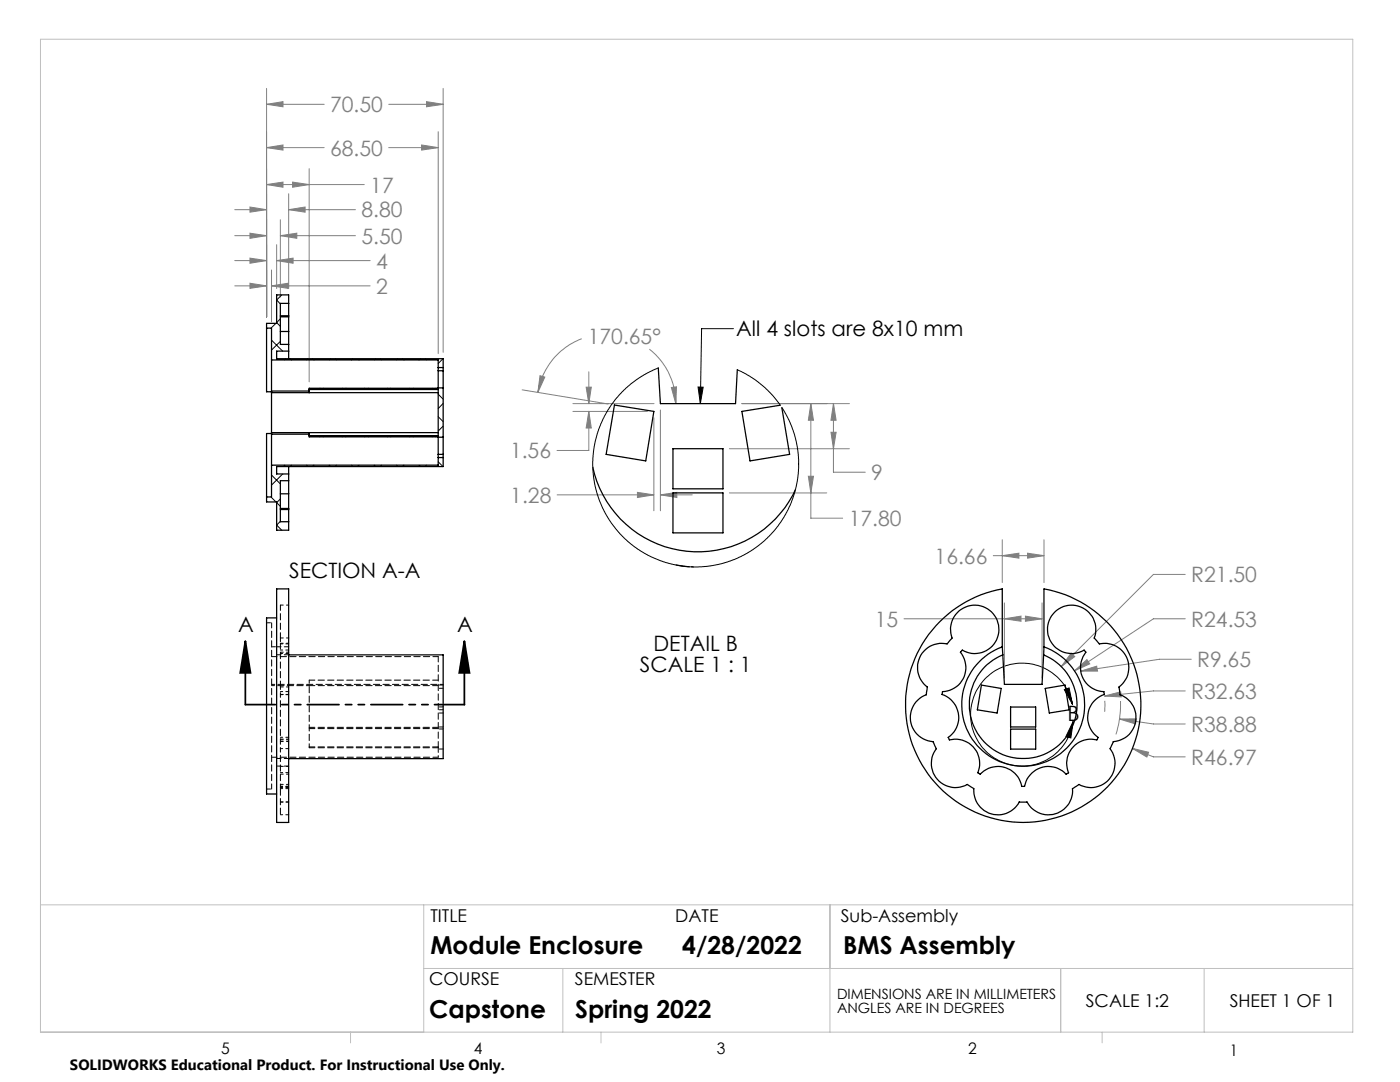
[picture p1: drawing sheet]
<svg xmlns="http://www.w3.org/2000/svg" width="279mm" height="216mm" viewBox="0 0 279 216" stroke-linecap="round" stroke-linejoin="round" font-family="sans-serif">
<path d="M139.3 77.2l1 .1-.5 3.2zM146.4 65.6h-6.4l-.2 14.9M212.4 137.6l1-.3 .6 3.2zM214 140.5a10.3 10.3 0 0 0-16-6.2 10.3 10.3 0 0 0 .7 17.2 10.3 10.3 0 0 0 15.5-7.5M214.2 144l-.5 3.2-1-.2z" fill="none" stroke="#000" stroke-width=".2"/>
<path d="M49 127.9l1 6.4h-2.1zM49 127.9v12.7M92.7 127.9l1 6.4h-2zM92.7 127.9v12.7" fill="none" stroke="#000" stroke-width=".35"/>
<g fill="none" stroke="#808080" stroke-width=".2">
<path d="M53.2 17.6v45.7M88.4 17.6v52.7M53.2 36.8l3.3-.5v1.1zM53.2 29.5l3.3-.6v1.1zM53.2 20.8l3.3-.5v1zM53.2 36.8h19.5M53.2 29.5h11.5M53.2 20.8h11.5M57.6 38.7v18.9M58.4 36.3l3.3 .5-3.3 .6zM61.7 33.7v42.5M77.6 29.5h9.9"/>
<path d="M77.6 20.8h10.8M84.1 28.9l3.4 .6-3.4 .5zM85.1 20.3l3.3 .5-3.3 .5zM87.5 26.3v44.3M46.8 57h6.4M46.8 52h6.4M46.8 47h6.4M46.8 41.8h6.4M49.9 56.5l3.3 .5-3.3 .5zM49.9 51.5l3.3 .5-3.3 .5zM49.9 46.5l3.3 .5-3.3 .6zM49.9 41.3l3.3 .5-3.3 .5z"/>
<path d="M54.2 57l3.3-.5v1zM54.2 53.9v10.3M54.2 57h19.7M55.2 52l3.3-.5v1zM55.2 48.8v8.8M55.2 52h18.7M56 47l3.2-.5v1.1zM56 43.9v15.4M56 47h14.9M57.6 41.8l3.3-.5v1zM57.6 41.8h13.3M104.2 77.8l17.2 2.8"/>
<path d="M107.8 75l.9 .2-1.3 3.1zM116.1 67.6a13.7 13.7 0 0 0-8.7 10.7M117 77.3h1l-.5 3.2zM117.5 74.2v6.3M129.6 69.7a13.7 13.7 0 0 1 5.3 10.8M134 77.3l1-.1-.1 3.3zM111.2 98.7h19.3M114.3 80.5h16.2M114.3 82.1h14.9M117.5 82.1l.5 3.3h-1zM117.5 82.1v7.8h-6.3M127.2 98.2l3.3 .5-3.3 .6z"/>
<path d="M130.5 83.4v18.5M131.8 98.7l3.3-.5v1.1zM131.8 81.8v20.1M131.8 98.7h6.3M145.6 89.5h23.9M145.6 98.4h19.4M148.1 80.5h21.4M161.3 95h1l-.5 3.4zM161.8 80.5l.5 3.4h-1zM161.8 80.5v22.9h6.4M165.8 86.3h1.1l-.6 3.2zM166.3 80.5l.6 3.4h-1.1z"/>
<path d="M166.3 80.5v13.7h6.4M198.2 110.9h10.2M200 110.9l3.3-.5v1zM200 107.7v8.5M205.1 110.4l3.3 .5-3.3 .5zM208.4 107.7v8.5M236.5 114.6h-6.3l-18.4 18.4M180.4 123.5h27.6M200.4 123.5l3.4-.6v1.1zM200.4 120.3v15M204.6 122.9l3.4 .6-3.4 .5zM208 120.3v15"/>
<path d="M213.8 130.3l.7 .7-2.7 2zM214.5 133.8l2.4-2.2 .6 .9zM215.7 133.9l3.2-1 .1 1zM220.4 138.9l3.3-.9 .1 1.1zM220.5 139.8v2.2M223.6 139.9a19.9 19.9 0 0 1-.9 6.6M236.5 123.5h-6.3l-15.7 10.3M236.5 137.9h-6.3l-9.8 1M237.7 131.6h-6.3l-15.7 2.3M223.4 143.5l3.4-.1-.2 1.1zM223.4 143.5l6.8 1h6.3M226 149.3l3.2 .8-.3 1z"/>
<path d="M226 149.3l4.2 1.7h6.3"/>
</g>
<path d="M92.7 140.6h-43.7" fill="none" stroke="#000" stroke-width=".35" stroke-dasharray="6.3 1.3 1.3 1.3 1.3 1.3" stroke-dashoffset=".4"/>
<path d="M8.1 7.8h261.9v198.2h-261.9zM8.1 180.6h261.9M84.6 180.6v25.4M84.6 193.3h185.4M112.3 193.3v12.7M165.6 180.6v25.4M211.7 193.3v12.7M240.3 193.3v12.7M70 206v2.1M119.9 206v2.1M220 206v2.1" fill="none" stroke="#c0c0c0" stroke-width=".2"/>
<g fill="#000">
<path d="M92.7 127.9l1 6.4h-2zM49 127.9l1 6.4h-2.1z"/>
<path d="M212.4 137.6l1-.3 .6 3.2zM214.2 144l-.5 3.2-1-.2zM139.3 77.2l1 .1-.5 3.2z"/>
</g>
<path d="M213.8 130.3l-2 2.7 2.7-2zM214.5 133.8l3-1.3-.6-.9zM215.7 133.9h3.3l-.1-1zM220.4 138.9l3.4 .2-.1-1.1zM223.4 143.5l3.2 1 .2-1.1zM226 149.3l2.9 1.8 .3-1zM200 110.9l3.3-.5v1zM205.1 110.4l3.3 .5-3.3 .5zM204.6 122.9l3.4 .6-3.4 .5zM200.4 123.5l3.4-.6v1.1zM49.9 56.5l3.3 .5-3.3 .5zM54.2 57l3.3-.5v1zM49.9 51.5l3.3 .5-3.3 .5zM55.2 52l3.3-.5v1zM49.9 46.5l3.3 .5-3.3 .6zM56 47l3.2-.5v1.1zM49.9 41.3l3.3 .5-3.3 .5zM57.6 41.8l3.3-.5v1zM53.2 36.8l3.3-.5v1.1zM58.4 36.3l3.3 .5-3.3 .6zM53.2 29.5l3.3-.6v1.1zM84.1 28.9l3.4 .6-3.4 .5zM53.2 20.8l3.3-.5v1zM85.1 20.3l3.3 .5-3.3 .5zM134 77.3l1-.1-.1 3.3zM107.8 75l.9 .2-1.3 3.1zM117 77.3h1l-.5 3.2zM117.5 82.1l.5 3.3h-1zM127.2 98.2l3.3 .5-3.3 .6zM131.8 98.7l3.3-.5v1.1zM166.3 80.5l.6 3.4h-1.1zM165.8 86.3h1.1l-.6 3.2zM161.8 80.5l.5 3.4h-1zM161.3 95h1l-.5 3.4z" fill="#808080"/>
<g fill="none" stroke="#000" stroke-width=".25">
<path d="M53.2 65.5v12.7h1M53.2 65.5h1v6.3M54.2 71.8v6.2M54.2 78v8.6M54.2 71.8h33.3v5.7h-25.8v.9M54.2 78.4h33.3M54.2 78h7.5M56 66.1h1.6M56 63h1.6M56 63.2h1.6M57.6 70.1v1.5M57.6 66.1v2.6"/>
<path d="M57.6 60.5v2.5M57.6 63v.2M57.6 63.2v2.9M57.6 60.5v-1.7h-2.4v5.7h-2v1M57.6 70.1h-2.4v1.5h33.2v21.5h-33.2v1.5h2.4M57.6 68.7v1.4M57.6 60.5h-1.6v8.2h1.6M61.7 77.7h25.8v9.2h-25.8M87.5 77.4h.9M87.5 74h.9M87.5 73.3h.9M131.4 73.4l.4 7.1h15l.3-6.7"/>
<path d="M53.2 99.2v1h2v5.6h2.4v-1.7M54.2 86.5h-1v12.7M54.2 86.6v6.2M54.2 92.8v6.4h-1M54.2 86.6h7.5M54.2 86.3h33.3M56 98.5h1.6M57.6 95.9v2.6M57.6 93.1v1.5M57.6 98.5v3M57.6 94.6v1.3M57.6 95.9h-1.6v8.2h1.6"/>
<path d="M61.7 86.3v.9h25.8v5.6h-33.3M87.5 91.3h.9M87.5 90.7h.9M87.5 87.2h.9M118.3 93.3a21.5 21.5 0 0 0 18.6 16.7 21.5 21.5 0 0 0 21.8-12.2M122.6 80.8l7.9 1.3-1.6 9.9-7.9-1.3zM134.3 89.5h10v8h-10zM134.3 98.4h10v7.9h-10zM155.7 80.9l-7.6 1.2 1.6 9.9 7.9-1.3-1.6-9.3M55.2 117.5h2.4v46.6h-2.4zM56 101.7h1.6M56 101.5h1.6"/>
<path d="M57.6 101.7v2.4M57.6 101.5v.2M135 112.7l1.1 .2M136.1 113l1.4 .1M138 113.1h.4M55.2 123.3h-2v35.1h2M57.6 130.7h30.8v20.7h-30.8M191.1 122.2a4.8 4.8 0 0 1 6.5-.3 4.8 4.8 0 0 1 .9 6.5 4.8 4.8 0 0 1-6.4 1.3l-.4 .4a4.9 4.9 0 0 1 .6 5.1 4.9 4.9 0 0 1-4.2 2.9l-.1 .5 .5 .1a4.9 4.9 0 0 1 .8 8.5l.1 .4a4.9 4.9 0 0 1 5.8 6.6l.3 .2a5 5 0 0 1 8.5 2.5h.4a5 5 0 0 1 8.4-2.5l.4-.2a4.9 4.9 0 0 1 5.7-6.6l.2-.4a5 5 0 0 1 1.3-8.7l-.1-.4a4.9 4.9 0 0 1-3.6-8l-.3-.4-.5 .3a4.8 4.8 0 0 1-6.8-3.6 4.8 4.8 0 0 1 5.2-5.6 4.8 4.8 0 0 1 4.1 6.5l1 1.2a4.8 4.8 0 0 1 5.5 2.7 4.8 4.8 0 0 1-1.6 5.9l.2 1.5a4.8 4.8 0 0 1 3.2 5.3 4.8 4.8 0 0 1-4.5 4.1l-.7 1.4a4.8 4.8 0 0 1-.2 6.1 4.8 4.8 0 0 1-6 1l-1.3 .9a4.8 4.8 0 0 1-3.4 5 4.8 4.8 0 0 1-5.6-2.4h-1.6a4.8 4.8 0 0 1-5.6 2.4 4.8 4.8 0 0 1-3.5-5l-1.3-.9a4.8 4.8 0 0 1-5.9-1 4.8 4.8 0 0 1-.2-6.1l-.7-1.4a4.8 4.8 0 0 1-4.5-4.1 4.8 4.8 0 0 1 3.2-5.3l.2-1.5a4.8 4.8 0 0 1-1.5-5.9 4.8 4.8 0 0 1 5.4-2.7l1-1.2a4.9 4.9 0 0 1 1.1-5.1zM195.9 136.7l3.9 .7-.8 4.9-3.9-.7zM200 129.1v-11.6a23.5 23.5 0 0 0-15.4 36.1 23.5 23.5 0 0 0 39.2 0 23.5 23.5 0 0 0-15.4-36.1v11.6M200 129.1a12.3 12.3 0 0 0-5.7 18.8 12.3 12.3 0 0 0 19.7 0 12.3 12.3 0 0 0-5.6-18.8M200 129.1l.1 1.6"/>
<path d="M200.1 130.7a10.7 10.7 0 0 0-4.4 16.4 10.7 10.7 0 0 0 17 0 10.7 10.7 0 0 0-4.4-16.4M200.1 130.7l.3 5.9h7.6l.3-5.9M208.4 129.1l-.1 1.6M208.6 137.4l3.9-.7 .9 4.9-4 .7zM201.7 141.1h5v4h-5zM201.7 145.5h5v4h-5z"/>
</g>
<path d="M56 138.6v9.4M61.7 136.8h-7.5M88.5 136.6h-34.3M56 148v1.4" fill="none" stroke="#000" stroke-width=".2" stroke-dasharray="1.3 .6" stroke-dashoffset=".7"/>
<g fill="none" stroke="#000" stroke-width=".2" stroke-dasharray="1.3 .6" stroke-dashoffset=".8">
<path d="M56 128.5h1.6M56 137.1v1.5M56 138.6h1.6M56 138h1.6M56 129.7h1.6M56 130.4h1.6M57.6 137.1h-1.6M57.6 138.6h-1.6M57.6 130.1h-1.6M57.6 127.3h-1.6M57.6 128.4h-1.6M57.6 120.7h-1.6"/>
<path d="M56 149.4h1.6M56 147.1h1.6M56 154.2h1.6M56 157.4h1.6M56 156.9h1.6M56 157.1h1.6M57.6 156.5h-1.6M57.6 148h-1.6M57.6 147.6h-1.6M57.6 154.5h-1.6M57.6 147.5h-1.6M57.6 152.9h-1.6"/>
<path d="M56 162.6h1.6M56 160h1.6M57.6 160h-1.6"/>
</g>
<path d="M56 128.4v8.7M87.5 135.7h-25.8M87.5 136.8h-25.8M87.5 149.2h-25.8M87.5 149h-25.8M87.5 145.4h-25.8M87.5 145.1h-25.8" fill="none" stroke="#000" stroke-width=".2" stroke-dasharray="1.3 .6" stroke-dashoffset=".1"/>
<path d="M56 149.4v7.7M61.7 149v-13.3" fill="none" stroke="#000" stroke-width=".2" stroke-dasharray="1.3 .6" stroke-dashoffset=".6"/>
<path d="M53.2 124.3h1M54.2 129.1h1M56 127.3v1.1M88.5 137.3h-1M88.5 136.7h-1M53.2 157.4h1M88.5 141.6h-1M88.5 142.3h-1M88.5 145.1h-1M88.5 141.1h-1M88.5 145.5h-1M88.5 149.5h-1" fill="none" stroke="#000" stroke-width=".2" stroke-dasharray="1.3 .6" stroke-dashoffset=".5"/>
<path d="M54.2 124.3v33.1M56 120.7v6.6M87.5 131h-33.3M54.2 151.1h33.3M87.5 149v-18" fill="none" stroke="#000" stroke-width=".2" stroke-dasharray="1.3 .6" stroke-dashoffset=".2"/>
<path d="M55.2 129.1h2.4M57.6 130.6h-2.4M55.2 152.9h2.4M55.2 151.3h2.4" fill="none" stroke="#000" stroke-width=".2" stroke-dasharray="1.3 .6" stroke-dashoffset=".4"/>
<path d="M56 157.1v.3M61.7 149.2v-.2M87.5 149v.2" fill="none" stroke="#000" stroke-width=".2" stroke-dasharray="1.3 .6"/>
<path d="M87.5 151.1v-1.9" fill="none" stroke="#000" stroke-width=".2" stroke-dasharray="1.3 .6" stroke-dashoffset=".9"/>
<path d="M56 157.4v5.2" fill="none" stroke="#000" stroke-width=".2" stroke-dasharray="1.3 .6" stroke-dashoffset="-.1"/>
<g fill="none" stroke="#000" stroke-width=".2">
<path d="M56.2 58.8l-1 1.1 .8 .7M54.2 67.9l2.2 2.2M55.1 64.5l-1 1M56 63.6l-.8 .8 .8 .7M56 68.1l-1.8 1.7M57 71.6l-.3 .2M57.9 71.6l.3 .2M61.5 71.6l-.3 .2M62.4 71.6l.3 .2M63.8 77.5l.3 .2M64.5 77.5l-.2 .2M65.9 71.6l-.2 .2"/>
<path d="M66.9 71.6l.2 .2M68.3 77.5l.2 .2M69 77.5l-.2 .2M70.4 71.6l-.2 .2M71.4 71.6l.2 .2M72.8 77.5l.2 .2M73.5 77.5l-.2 .2M74.9 71.6l-.2 .2M75.9 71.6l.2 .2M77.3 77.5l.2 .2M78 77.5l-.2 .2M79.4 71.6l-.2 .2"/>
<path d="M80.4 71.6l.2 .2M81.8 77.5l.2 .2M82.5 77.5l-.3 .2M83.9 71.6l-.3 .2M84.8 71.6l.3 .2M86.3 77.5l.2 .2M87 77.5l-.3 .2M87.5 78.7l.9 1M88.4 71.6l-.9 .9M131.4 73.4l-2.9 1.4-2.6 1.8-2.1 2-1.9 2.3-1.5 2.6-1.2 3.1-.7 3-.2 3.4 .3 3.2 1 3.5 1.4 3 1.8 2.7 1.8 2 2.7 2.2 2.5 1.5 3.1 1.2 3 .6 3.4 .2 2.9-.2 3-.8 3.3-1.4 2.3-1.4 2.2-1.8 2.3-2.6 1.7-2.7 1.3-2.8 .8-3.5 .3-2.3-.2-3.6-.6-3.3-1.2-2.9-1.4-2.4M147.1 73.8l2.5 1.3 2.4 1.7 2.1 2 1.6 2.1M54.1 99.2l1 1"/>
<path d="M54.2 94.8l1.8 1.8M56 99.6l-.8 .7 .8 .7M56.4 94.6l-2.2 2.2M56.7 92.8l.3 .3M58.2 92.8l-.3 .3M61.2 92.8l.3 .3M62.7 92.8l-.3 .3M64.1 86.9l-.3 .3M64.3 86.9l.2 .3M65.7 92.8l.2 .3M67.1 92.8l-.2 .3M68.5 86.9l-.2 .3"/>
<path d="M68.8 86.9l.2 .3M70.2 92.8l.2 .3M71.6 92.8l-.2 .3M73 86.9l-.2 .3M73.3 86.9l.2 .3M74.7 92.8l.2 .3M76.1 92.8l-.2 .3M77.5 86.9l-.2 .3M77.8 86.9l.2 .3M79.2 92.8l.2 .3M80.6 92.8l-.2 .3M82 86.9l-.2 .3"/>
<path d="M82.2 86.9l.3 .3M83.6 92.8l.3 .3M85.1 92.8l-.3 .3M86.5 86.9l-.2 .3M86.7 86.9l.3 .3M87.5 83.1l.9 1M87.5 92.1l.9 1M88.4 80.5l-.9 1M88.4 85l-.9 1M56 104l-.8 .8 1 1"/>
</g>
<g font-size="4.9">
<text x="85.9" y="190.4">Module Enclosure</text>
<text x="136.1" y="190.4">4/28/2022</text>
<text x="168.3" y="190.4">BMS Assembly</text>
<text x="85.6" y="203.1">Capstone</text>
<text x="114.8" y="203.1">Spring 2022</text>
</g>
<g font-size="4.2" fill="#808080">
<text x="65.9" y="22.4">70.50</text>
<text x="65.9" y="31">68.50</text>
<text x="73.9" y="38.4">17</text>
<text x="72.1" y="43.4">8.80</text>
<text x="72.1" y="48.6">5.50</text>
<text x="75.1" y="53.6">4</text>
<text x="75.1" y="58.6">2</text>
<text x="117.3" y="68.7">170.65°</text>
<text x="101.8" y="91.5">1.56</text>
<text x="173.9" y="95.8">9</text>
<text x="101.8" y="100.3">1.28</text>
<text x="169.4" y="105">17.80</text>
<text x="186.5" y="112.5">16.66</text>
<text x="237.7" y="116.2">R21.50</text>
<text x="174.6" y="125">15</text>
<text x="237.7" y="125">R24.53</text>
<text x="238.9" y="133.1">R9.65</text>
<text x="237.7" y="139.4">R32.63</text>
<text x="237.7" y="146.1">R38.88</text>
<text x="237.7" y="152.6">R46.97</text>
</g>
<g font-size="4.2">
<text x="146.9" y="67.1">All 4 slots are 8x10 mm</text>
<text x="57.7" y="115.3">SECTION A-A</text>
<text x="47.5" y="126">A</text>
<text x="91.2" y="126">A</text>
<text x="130.4" y="129.9">DETAIL B</text>
<text x="127.7" y="134">SCALE 1 : 1</text>
<text x="213" y="143.8">B</text>
</g>
<g font-size="3.5">
<text x="85.9" y="183.9">TITLE</text>
<text x="134.8" y="183.9">DATE</text>
<text x="167.8" y="183.9">Sub-Assembly</text>
<text x="85.6" y="196.5">COURSE</text>
<text x="114.7" y="196.5">SEMESTER</text>
<text x="216.7" y="200.9">SCALE 1:2</text>
<text x="245.4" y="200.9">SHEET 1 OF 1</text>
</g>
<g font-size="3.2">
<text x="44.2" y="210.4">5</text>
<text x="94.6" y="210.3">4</text>
<text x="143.1" y="210.4">3</text>
<text x="193.2" y="210.3">2</text>
<text x="245.4" y="210.6">1</text>
</g>
<text font-size="3" x="14" y="213.5">SOLIDWORKS Educational Product. For Instructional Use Only.</text>
<g font-size="2.8">
<text x="167" y="199.3">DIMENSIONS ARE IN MILLIMETERS</text>
<text x="167" y="202.1">ANGLES ARE IN DEGREES</text>
</g>
</svg>
